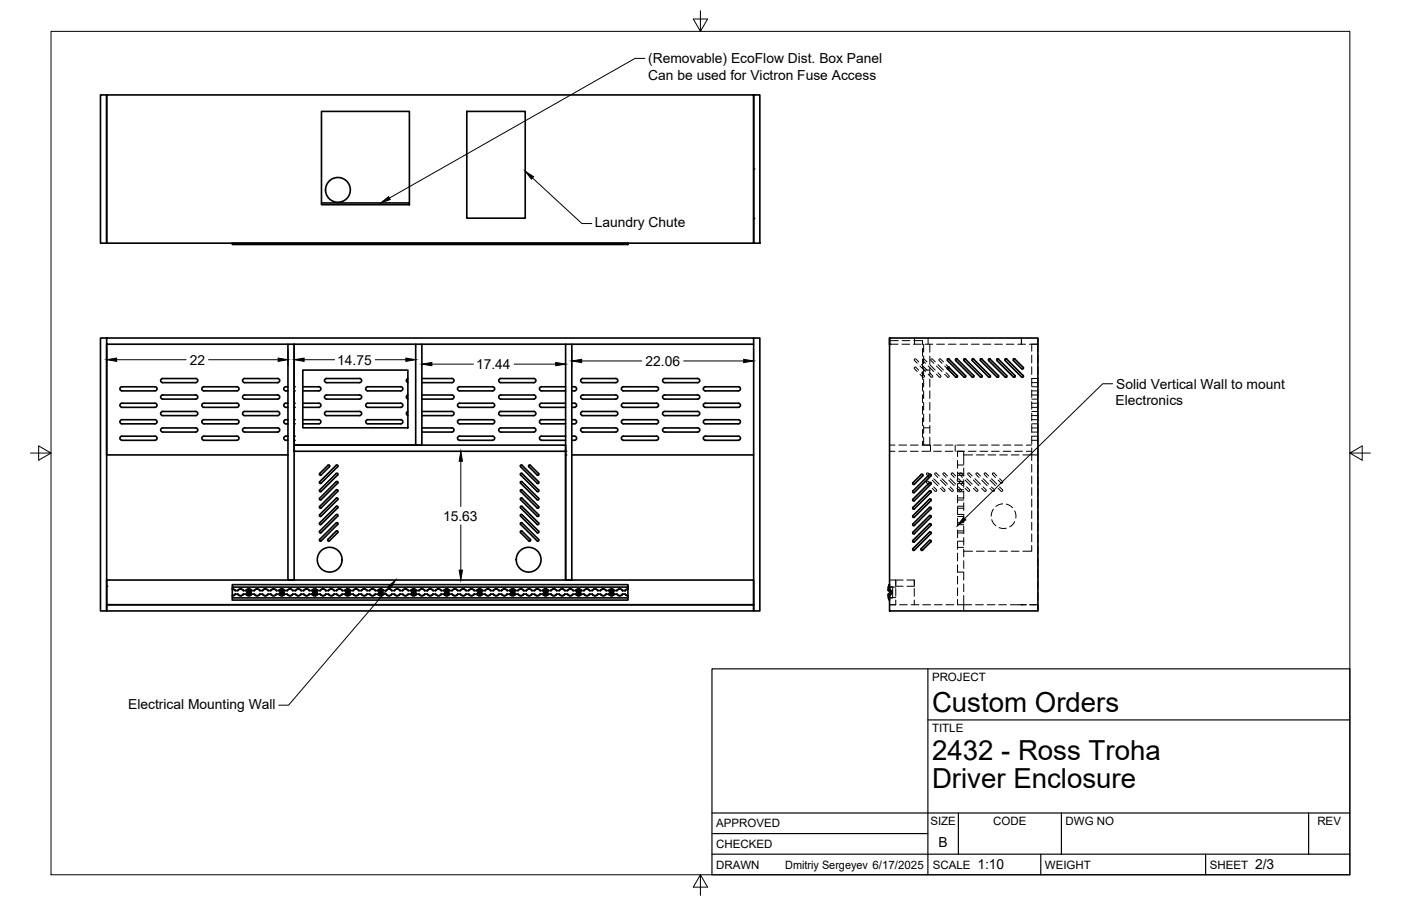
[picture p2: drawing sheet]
<svg xmlns="http://www.w3.org/2000/svg" width="432mm" height="279mm" viewBox="0 0 432 279" stroke-linecap="round" stroke-linejoin="round" font-family="sans-serif">
<!-- layer: Visible -->
<g fill="none" stroke="#000" stroke-width=".51">
<path d="M31 29.3h1.9v45.7h-1.9zM32.9 29.3h199.4v45.7h-199.4zM99.1 34.4h27.1v28.7h-27.1zM143.9 34.4h18v32.9h-18zM232.3 29.3h1.9v45.7h-1.9zM71.6 75.1h121.9v.3h-121.9zM71.6 75v.1M71.6 75l121.9 .1M99.1 62.6h27.1M193.5 75h.1M32.9 104.2h-1.9v84.2h1.9v-82.2v34.1h55.9M32.9 104.2h199.4v2h-199.4z"/>
<path d="M37.1 119.4l.5-.1h10.2a.65 .65 0 0 1 .6 .6 .65 .65 0 0 1-.6 .6h-10.2l-.6-.4zM49.7 116.9l.5-.2h10.1a.65 .65 0 0 1 .7 .7 .65 .65 0 0 1-.7 .6h-10.1l-.6-.4zM73 119.3h-10.1a.65 .65 0 0 0-.7 .6 .65 .65 0 0 0 .7 .6h10.1M73 119.3a.65 .65 0 0 1 .7 .6 .65 .65 0 0 1-.7 .6M74.9 116.9l.5-.2h10.2a.65 .65 0 0 1 .6 .7 .65 .65 0 0 1-.6 .6h-10.2l-.6-.4zM88.8 106.2v72.7h1.9v-72.7v31.1h37.4M88.8 119.3h-.7a.65 .65 0 0 0-.6 .6 .65 .65 0 0 0 .6 .6h.7M93.3 114.1h32.4v17.8h-32.4zM93.3 119.3h5a.65 .65 0 0 1 .6 .6 .65 .65 0 0 1-.6 .6h-5M100.2 116.9l.5-.2h10.1a.65 .65 0 0 1 .7 .7 .65 .65 0 0 1-.7 .6h-10.1l-.6-.4zM112.9 119.4l.5-.1h10.1a.65 .65 0 0 1 .7 .6 .65 .65 0 0 1-.7 .6h-10.1l-.6-.4zM125.7 116.7l-.5 .7 .5 .6"/>
<path d="M128.1 106.2v31.1h1.9v-31.1M130 116.7h9.3a.65 .65 0 0 1 .6 .7 .65 .65 0 0 1-.6 .6h-9.3M141.2 119.4l.5-.1h10.1a.65 .65 0 0 1 .7 .6 .65 .65 0 0 1-.7 .6h-10.1l-.6-.4zM153.9 116.9l.5-.2h10.1a.65 .65 0 0 1 .7 .7 .65 .65 0 0 1-.7 .6h-10.1l-.6-.4zM174.3 106.2v72.7h1.9v-72.7M174.3 119.3h-7.4a.65 .65 0 0 0-.6 .6 .65 .65 0 0 0 .6 .6h7.4M176.2 119.3h.9a.65 .65 0 0 1 .6 .6 .65 .65 0 0 1-.6 .6h-.9M179.2 116.9l.4-.2h10.2a.65 .65 0 0 1 .6 .7 .65 .65 0 0 1-.6 .6h-10.2l-.6-.4zM191.7 119.4l.5-.1h10.1a.65 .65 0 0 1 .7 .6 .65 .65 0 0 1-.7 .6h-10.1l-.6-.4zM215 116.7h-10.1a.65 .65 0 0 0-.7 .7 .65 .65 0 0 0 .7 .6h10.1M215 116.7a.65 .65 0 0 1 .7 .7 .65 .65 0 0 1-.7 .6M227.6 119.3h-10.2a.65 .65 0 0 0-.6 .6 .65 .65 0 0 0 .6 .6h10.2"/>
<path d="M227.6 119.3a.65 .65 0 0 1 .6 .6 .65 .65 0 0 1-.6 .6M232.3 104.2h1.9v84.2h-1.9v-82.2M274.2 104.2h45.7v84.2h-45.7zM274.2 104.2v2M292 110.7h.5l5.1 5.1v.5h-.5l-5.1-5.1zM292.5 113.3l2.5 2.5v.5h-.4l-2.6-2.6M292.5 113.3h-.5v.4M292.5 113.3v.4h-.5M294.6 110.7h.4l5.1 5.1v.5h-.5l-5-5.1zM302.6 110.7l5.1 5.1M302.7 115.8v.5h-.5l-5.1-5.1v-.5h.5l5 5.1M302.7 110.7h-.5v.5l5.1 5.1h.4v-.5"/>
<path d="M305.2 115.8v.5h-.5l-5.1-5.1v-.5h.5l5.1 5.1M305.2 110.7h-.5v.5l5.1 5.1h.5v-.5l-5.1-5.1M307.7 110.7h-.4v.5l5 5.1h.5v-.5l-5.1-5.1M309.8 110.7h.5l5.1 5.1v.5h-.5l-5.1-5.1zM312.3 110.7h.5l2.6 2.6v.4h-.5l-2.6-2.5zM37.1 124.5l.5-.2h10.2a.65 .65 0 0 1 .6 .7 .65 .65 0 0 1-.6 .6h-10.2l-.6-.4zM37.1 129.6l.5-.2h10.2a.65 .65 0 0 1 .6 .7 .65 .65 0 0 1-.6 .6h-10.2l-.6-.4zM37.6 134.5h10.2M47.8 134.5a.65 .65 0 0 1 .6 .6 .65 .65 0 0 1-.6 .7h-10.2a.65 .65 0 0 1-.6-.7 .65 .65 0 0 1 .6-.6M49.7 132.1l.5-.1h10.1a.65 .65 0 0 1 .7 .6 .65 .65 0 0 1-.7 .6h-10.1l-.6-.4zM49.7 122l.5-.2h10.1a.65 .65 0 0 1 .7 .6 .65 .65 0 0 1-.7 .7h-10.1l-.6-.4zM49.7 127.1l.5-.2h10.1a.65 .65 0 0 1 .7 .6 .65 .65 0 0 1-.7 .7h-10.1l-.6-.4z"/>
<path d="M62.8 134.5h10.2M62.9 134.5a.65 .65 0 0 0-.7 .6 .65 .65 0 0 0 .7 .7h10.1M73 129.4h-10.1a.65 .65 0 0 0-.7 .7 .65 .65 0 0 0 .7 .6h10.1M73 124.4l-10.1-.1a.65 .65 0 0 0-.7 .7 .65 .65 0 0 0 .7 .6h10.1M73 129.4a.65 .65 0 0 1 .7 .7 .65 .65 0 0 1-.7 .6M73 134.5a.65 .65 0 0 1 .7 .6 .65 .65 0 0 1-.7 .7M73 124.3a.65 .65 0 0 1 .7 .7 .65 .65 0 0 1-.7 .6M74.9 122l.5-.2h10.2a.65 .65 0 0 1 .6 .6 .65 .65 0 0 1-.6 .7h-10.2l-.6-.4zM74.9 132.1l.5-.1h10.2a.65 .65 0 0 1 .6 .6 .65 .65 0 0 1-.6 .6h-10.2l-.6-.4zM74.9 127.1l.5-.2h10.2a.65 .65 0 0 1 .6 .6 .65 .65 0 0 1-.6 .7h-10.2l-.6-.4zM88.1 134.5h.7M88.1 134.5a.65 .65 0 0 0-.6 .6 .65 .65 0 0 0 .6 .7h.7"/>
<path d="M88.8 124.4l-.7-.1a.65 .65 0 0 0-.6 .7 .65 .65 0 0 0 .6 .6h.7M88.8 129.4h-.7a.65 .65 0 0 0-.6 .7 .65 .65 0 0 0 .6 .6h.7M90.7 137.3h83.6v1.9h-83.6zM93.3 124.4l5-.1a.65 .65 0 0 1 .6 .7 .65 .65 0 0 1-.6 .6h-5M93.3 129.4h5a.65 .65 0 0 1 .6 .7 .65 .65 0 0 1-.6 .6h-5M100.2 127.1l.5-.2h10.1a.65 .65 0 0 1 .7 .6 .65 .65 0 0 1-.7 .7h-10.1l-.6-.4zM100.2 122l.5-.2h10.1a.65 .65 0 0 1 .7 .6 .65 .65 0 0 1-.7 .7h-10.1l-.6-.4zM112.9 124.5l.5-.2h10.1a.65 .65 0 0 1 .7 .7 .65 .65 0 0 1-.7 .6h-10.1l-.6-.4zM112.9 129.6l.5-.2h10.1a.65 .65 0 0 1 .7 .7 .65 .65 0 0 1-.7 .6h-10.1l-.6-.4zM125.7 121.8l-.5 .6 .5 .7M125.7 126.9l-.5 .6 .5 .6M130 121.8h9.3a.65 .65 0 0 1 .6 .6 .65 .65 0 0 1-.6 .7h-9.3"/>
<path d="M130 126.9h9.3a.65 .65 0 0 1 .6 .6 .65 .65 0 0 1-.6 .7h-9.3M130 132h9.3a.65 .65 0 0 1 .6 .6 .65 .65 0 0 1-.6 .6h-9.3M141.2 124.5l.5-.2h10.1a.65 .65 0 0 1 .7 .7 .65 .65 0 0 1-.7 .6h-10.1l-.6-.4zM141.2 129.6l.5-.2h10.1a.65 .65 0 0 1 .7 .7 .65 .65 0 0 1-.7 .6h-10.1l-.6-.4zM141.6 134.5h10.2M141.7 134.5a.65 .65 0 0 0-.7 .6 .65 .65 0 0 0 .7 .7h10.1a.65 .65 0 0 0 .7-.7 .65 .65 0 0 0-.7-.6M153.9 127.1l.5-.2h10.1a.65 .65 0 0 1 .7 .6 .65 .65 0 0 1-.7 .7h-10.1l-.6-.4zM153.9 132.1l.5-.1h10.1a.65 .65 0 0 1 .7 .6 .65 .65 0 0 1-.7 .6h-10.1l-.6-.4zM153.9 122l.5-.2h10.1a.65 .65 0 0 1 .7 .6 .65 .65 0 0 1-.7 .7h-10.1l-.6-.4zM166.9 134.5h7.4M166.9 134.5a.65 .65 0 0 0-.6 .6 .65 .65 0 0 0 .6 .7h7.4M174.3 124.4l-7.4-.1a.65 .65 0 0 0-.6 .7 .65 .65 0 0 0 .6 .6h7.4"/>
<path d="M174.3 129.4h-7.4a.65 .65 0 0 0-.6 .7 .65 .65 0 0 0 .6 .6h7.4M174.3 139.2v39.7M176.2 124.4l.9-.1a.65 .65 0 0 1 .6 .7 .65 .65 0 0 1-.6 .6h-.9M176.2 129.4h.9a.65 .65 0 0 1 .6 .7 .65 .65 0 0 1-.6 .6h-.9M176.2 134.5h.9M177.1 134.5a.65 .65 0 0 1 .6 .6 .65 .65 0 0 1-.6 .7h-.9M179.2 122l.4-.2h10.2a.65 .65 0 0 1 .6 .6 .65 .65 0 0 1-.6 .7h-10.2l-.6-.4zM179.2 132.1l.4-.1h10.2a.65 .65 0 0 1 .6 .6 .65 .65 0 0 1-.6 .6h-10.2l-.6-.4zM179.2 127.1l.4-.2h10.2a.65 .65 0 0 1 .6 .6 .65 .65 0 0 1-.6 .7h-10.2l-.6-.4zM191.7 129.6l.5-.2h10.1a.65 .65 0 0 1 .7 .7 .65 .65 0 0 1-.7 .6h-10.1l-.6-.4zM191.7 124.5l.5-.2h10.1a.65 .65 0 0 1 .7 .7 .65 .65 0 0 1-.7 .6h-10.1l-.6-.4zM192.2 134.5h10.1"/>
<path d="M192.2 134.5a.65 .65 0 0 0-.7 .6 .65 .65 0 0 0 .7 .7h10.1a.65 .65 0 0 0 .7-.7 .65 .65 0 0 0-.7-.6M215 132h-10.1a.65 .65 0 0 0-.7 .6 .65 .65 0 0 0 .7 .6h10.1M215 121.8h-10.1a.65 .65 0 0 0-.7 .6 .65 .65 0 0 0 .7 .7h10.1M215 126.9h-10.1a.65 .65 0 0 0-.7 .6 .65 .65 0 0 0 .7 .7h10.1M215 132a.65 .65 0 0 1 .7 .6 .65 .65 0 0 1-.7 .6M215 121.8a.65 .65 0 0 1 .7 .6 .65 .65 0 0 1-.7 .7M215 126.9a.65 .65 0 0 1 .7 .6 .65 .65 0 0 1-.7 .7M217.4 134.5h10.2M217.4 134.5a.65 .65 0 0 0-.6 .6 .65 .65 0 0 0 .6 .7h10.2M227.6 124.4l-10.2-.1a.65 .65 0 0 0-.6 .7 .65 .65 0 0 0 .6 .6h10.2M227.6 129.4h-10.2a.65 .65 0 0 0-.6 .7 .65 .65 0 0 0 .6 .6h10.2M227.6 124.3a.65 .65 0 0 1 .6 .7 .65 .65 0 0 1-.6 .6"/>
<path d="M227.6 129.4a.65 .65 0 0 1 .6 .7 .65 .65 0 0 1-.6 .6M227.6 134.5a.65 .65 0 0 1 .6 .6 .65 .65 0 0 1-.6 .7M101.5 143.9l-2.5 2.6h-.5v-.5l2.6-2.5h.4v.4M104.1 151.6l-5.1 5h-.5v-.4l5.1-5.1h.5v.5M104.1 159.2l-5.1 5.1h-.5v-.5l5.1-5.1h.5v.5M104.1 149l-5.1 5.1h-.5v-.5l5.1-5h.5v.4M104.1 154.1l-5.1 5.1h-.5v-.5l5.1-5.1h.5v.5M104.1 143.9l-5.1 5.1h-.5v-.4l5.1-5.1h.5v.4M104.1 146.5l-5.1 5.1h-.5v-.5l5.1-5.1h.5v.5M104.1 156.6l-5.1 5.1h-.5v-.4l5.1-5.1h.5v.4M160.5 151.6l5 5h.5v-.4l-5.1-5.1h-.4v.5M160.5 159.2l5 5.1h.5v-.5l-5.1-5.1h-.4v.5"/>
<path d="M160.5 149l5 5.1h.5v-.5l-5.1-5h-.4v.4M160.5 154.1l5 5.1h.5v-.5l-5.1-5.1h-.4v.5M160.5 143.9l5 5.1h.5v-.4l-5.1-5.1h-.4v.4M160.5 146.5l5 5.1h.5v-.5l-5.1-5.1h-.4v.5M160.5 156.6l5 5.1h.5v-.4l-5.1-5.1h-.4v.4M163 143.9l2.5 2.6h.5v-.5l-2.5-2.5h-.5v.4M176.2 140.3h56.1M284.4 146.8l-2.6 2.5M284.4 146.8v-.5h-.5l-2.5 2.6v.4h.4M286.9 151.9l-5.1 5.1M286.9 154.4l-5.1 5.1M286.9 159.5l-5.1 5.1"/>
<path d="M286.9 149.3l-5.1 5.1M286.9 146.8l-5.1 5.1M286.9 157l-5.1 5M286.9 151.9v-.5h-.5l-5 5.1v.5h.4M286.9 154.4v-.4h-.5l-5 5v.5h.4M286.9 159.5v-.5h-.5l-5 5.1v.5h.4M286.9 149.3v-.4h-.5l-5 5.1v.4h.4M286.9 146.8v-.5h-.5l-5 5.1v.5h.4M286.9 157v-.5h-.5l-5 5.1v.4h.4M32.9 178.9h199.4v7.6h-199.4zM104.1 161.7l-5.1 5.1h-.5v-.5l5.1-5h.5v.4M104.1 164.3l-2.6 2.5"/>
<path d="M104.1 164.3v-.5h-.5l-2.5 2.5v.5h.4M160.5 164.3v-.5h.4l2.6 2.7-.2 .4-.3-.1M160.5 161.7l5 5.1h.5v-.5l-5.1-5h-.4v.4M160.5 164.3l2.5 2.5M286.9 162l-5.1 5.1M286.9 164.6l-5.1 5.1M286.9 167.1l-2.5 2.6M286.9 162v-.4h-.5l-5 5.1v.4h.4M286.9 164.6v-.5h-.5l-5 5.1v.5h.4M286.9 167.1v-.4h-.4l-2.6 2.5v.5h.5M32.9 186.5h199.4v1.9h-199.4zM71.6 180.3h121.9v.8h-121.9z"/>
<path d="M71.6 183.7v1.4h121.9v-.7h-121.9M71.6 181.1v2.6M71.6 181.7l.9 .4h.8a1.04 1.04 0 0 1 1.7 0h.9M71.6 181.6l.5 .1 .4 .4M72.5 183.2v.1M72.5 183.3l-.9 .4M73.3 182.1a1.01 1.01 0 0 1 1.7 0M73.3 183.2v.1M75 183.2v.1M75 183.3a1.07 1.07 0 0 1-1.7 0M75.8 183.2v.1M75.9 183.2a1.03 1.03 0 0 0 1.7 0h.8"/>
<path d="M75.9 183.2h-.9a1.07 1.07 0 0 1-1.7 0h-.8l-.9 .5M77.6 182.1a1.01 1.01 0 0 0-1.8 0 1.06 1.06 0 0 1 1.8 0h.8M77.6 183.2v.1M77.6 183.3a1.07 1.07 0 0 1-1.8 0M78.4 183.2l-.1 .1M78.5 181.9a1.01 1.01 0 0 1 1.6 .2 1.08 1.08 0 0 0-1.8 0zM80.1 182.1h.8M80.1 183.2h.8M80.1 183.2a1.01 1.01 0 0 1-1.7 0M80.1 183.2a1.03 1.03 0 0 1-1.8 .1M80.9 182.1a1.01 1.01 0 0 1 1.8 0h-.1M80.9 183.2v.1"/>
<path d="M82.6 182.1h.9M82.6 183.2h.9M82.6 182.1a1.01 1.01 0 0 0-1.7 0M82.6 183.2a1.01 1.01 0 0 1-1.7 0M82.6 183.2h.1a1.03 1.03 0 0 1-1.8 .1M83.4 182.1a1.01 1.01 0 0 1 1.8 0M83.4 183.2v.1M85.2 182.1h.8M85.2 183.2h.8M85.2 182.1a1.01 1.01 0 0 0-1.7 0M85.2 183.2a1.01 1.01 0 0 1-1.7 0M85.2 183.2a1.03 1.03 0 0 1-1.8 .1"/>
<path d="M86 182.1a1.01 1.01 0 0 1 1.7 0M86 183.2v.1M87.7 182.1h.9M87.7 183.2h.9M87.7 182.1a1.01 1.01 0 0 0-1.7 0M87.7 183.2a1.01 1.01 0 0 1-1.7 0M87.7 183.2a1.03 1.03 0 0 1-1.7 .1M88.5 182.1a1.01 1.01 0 0 1 1.8 0M88.5 183.2v.1M90.2 182.1h.9M90.2 183.2h.9M90.2 182.1a1.01 1.01 0 0 0-1.6 0"/>
<path d="M90.2 183.2a1.01 1.01 0 0 1-1.6 0M90.3 183.2a1.03 1.03 0 0 1-1.8 .1M91.1 182.1h-.1a1.01 1.01 0 0 1 1.8 0M91.1 183.2v.1M92.8 182.1h.8M92.8 183.2h.8M92.8 182.1a1.01 1.01 0 0 0-1.7 0M92.8 183.2a1.01 1.01 0 0 1-1.7 0M92.8 183.2a1.03 1.03 0 0 1-1.8 .1M93.6 182.1a1.01 1.01 0 0 1 1.8 0h-.1M93.6 183.2v.1M95.3 182.1h.9"/>
<path d="M95.3 183.2h.9M95.3 182.1a1.01 1.01 0 0 0-1.7 0M95.3 183.2a1.01 1.01 0 0 1-1.7 0M95.3 183.2h.1a1.03 1.03 0 0 1-1.8 .1M96.2 182.1h-.1a1.01 1.01 0 0 1 1.8 0M96.2 183.2l-.1 .1M97.9 182.1h.8M97.9 183.2h.8M97.9 182.1a1.01 1.01 0 0 0-1.7 0M97.9 183.2a1.01 1.01 0 0 1-1.7 0M97.9 183.2a1.03 1.03 0 0 1-1.8 .1M98.7 183.2v.1"/>
<path d="M100.4 183.2h.8M100.4 182.1h.1M100.4 182.1a1.01 1.01 0 0 0-1.7 0M100.4 183.2a1.01 1.01 0 0 1-1.7 0M100.4 183.2v.1M100.4 182.1h.8M100.4 182.1a1.05 1.05 0 0 0-1.7 0M100.4 183.3a1.07 1.07 0 0 1-1.7 0M101.3 183.2h.1M101.2 182.1h.1M102.9 182.1h.9M102.9 183.2h.9"/>
<path d="M102.9 182.1a1.01 1.01 0 0 0-1.6 0M102.9 183.2a1.01 1.01 0 0 1-1.6 0M103 183.2v.1M103 182.1h.1M103 182.1a1.07 1.07 0 0 0-1.8 0M103 183.3a1.07 1.07 0 0 1-1.8 0M103.8 182.1h.1M103.8 183.2v.1M105.5 182.1h.8M105.5 183.2h.8M105.5 182.1a1.01 1.01 0 0 0-1.7 0M105.5 183.2a1.01 1.01 0 0 1-1.7 0"/>
<path d="M105.5 183.2v.1M105.5 182.1h.1M105.5 182.1a1.07 1.07 0 0 0-1.8 0M105.5 183.3a1.07 1.07 0 0 1-1.8 0M106.3 182.1h.1M106.3 183.2v.1M108 182.1h.9M108 183.2h.9M108 182.1a1.01 1.01 0 0 0-1.7 0M108 183.2a1.01 1.01 0 0 1-1.7 0M108 183.2l.1 .1M108.1 182.1h-.1"/>
<path d="M108.1 182.1a1.07 1.07 0 0 0-1.8 0M108.1 183.3a1.07 1.07 0 0 1-1.8 0M108.8 182.1h.1M108.9 183.2l-.1 .1M110.6 182.1h.8M110.6 183.2h.8M110.6 182.1a1.01 1.01 0 0 0-1.7 0M110.6 183.2a1.01 1.01 0 0 1-1.7 0M110.6 183.2v.1M110.6 182.1h.1M110.6 182.1a1.07 1.07 0 0 0-1.8 0M110.6 183.3a1.07 1.07 0 0 1-1.8 0"/>
<path d="M111.4 182.1a1.03 1.03 0 0 1 1.7 0M111.4 182.1h.1M111.4 183.2v.1M113.1 182.1h.9M113.1 183.2h.9M113.1 182.1a1.01 1.01 0 0 0-1.7 0M113.1 183.2a1.01 1.01 0 0 1-1.7 0M113.1 183.2v.1M113.1 183.3a1.07 1.07 0 0 1-1.7 0M113.9 182.1a1.01 1.01 0 0 1 1.8 0M113.9 183.2a1.06 1.06 0 0 0 1.8 .1M115.6 182.1h.9"/>
<path d="M115.6 183.2h.9M115.6 182.1a1.01 1.01 0 0 0-1.6 0M115.6 183.2a1.01 1.01 0 0 1-1.6 0M115.7 183.2v.1M116.5 182.1h-.1a1.01 1.01 0 0 1 1.8 0M116.5 183.2h-.1a1.06 1.06 0 0 0 1.8 .1M118.2 182.1h.8M118.2 183.2h.8M118.2 182.1a1.01 1.01 0 0 0-1.7 0M118.2 183.2a1.01 1.01 0 0 1-1.7 0M118.2 183.2v.1M119 182.1a.99 .99 0 0 1 1.8 0h-.1"/>
<path d="M119 183.2a1.03 1.03 0 0 0 1.8 .1M120.7 182.1h.9M120.7 183.2h.9M120.7 182.1a1.01 1.01 0 0 0-1.7 0M120.7 183.2a1.01 1.01 0 0 1-1.7 0M120.7 183.2l.1 .1M121.6 182.1h-.1a.99 .99 0 0 1 1.8 0M121.6 183.2h-.1a1.03 1.03 0 0 0 1.8 .1M123.3 182.1h.8M123.3 183.2h.8M123.3 182.1a1.01 1.01 0 0 0-1.7 0M123.3 183.2a1.01 1.01 0 0 1-1.7 0"/>
<path d="M123.3 183.2v.1M124.1 182.1a.99 .99 0 0 1 1.7 0M124.1 183.2a1.03 1.03 0 0 0 1.7 .1M125.8 182.1h.9M125.8 183.2h.9M125.8 182.1a1.01 1.01 0 0 0-1.7 0M125.8 183.2a1.01 1.01 0 0 1-1.7 0M125.8 183.2v.1M126.6 182.1a.99 .99 0 0 1 1.8 0M126.6 183.2a1.03 1.03 0 0 0 1.8 .1M128.3 182.1h.9M128.3 183.2h.9"/>
<path d="M128.3 182.1a1.01 1.01 0 0 0-1.6 0M128.3 183.2a1.01 1.01 0 0 1-1.6 0M128.4 183.2v.1M129.2 182.1a.99 .99 0 0 1 1.7 0h.8a.99 .99 0 0 1 1.8 0h-.1M129.2 183.2a1.03 1.03 0 0 0 1.7 .1M130.9 182.1h.1M130.9 182.1a1.01 1.01 0 0 0-1.7 0M130.9 183.2a1.01 1.01 0 0 1-1.7 0M130.9 183.2v.1M131.7 182.1a1.03 1.03 0 0 1 1.7 0h.9a1.04 1.04 0 0 1 1.7 0 .99 .99 0 0 0-1.8 0h.1M131.7 183.2v.1M133.4 183.2l.1 .1"/>
<path d="M133.4 183.2a1.05 1.05 0 0 1-1.7 0h-.8M133.5 183.3a1.07 1.07 0 0 1-1.8 0M134.3 183.2l-.1 .1M136 182.1h.8a1.04 1.04 0 0 1 1.7 0 .99 .99 0 0 0-1.7 0M136 183.2v.1M136 183.2a1.05 1.05 0 0 1-1.7 0h-.9M136 183.3a1.07 1.07 0 0 1-1.8 0M136.8 183.2v.1M138.5 182.1h.8a1.04 1.04 0 0 1 1.8 0 .99 .99 0 0 0-1.8 0M138.5 183.2v.1M138.5 183.2a1.05 1.05 0 0 1-1.7 0h-.8M138.6 183.3a1.07 1.07 0 0 1-1.8 0"/>
<path d="M139.3 183.2v.1M141 182.1h.9a1.04 1.04 0 0 1 1.7 0 .99 .99 0 0 0-1.7 0M141.1 183.2v.1M141.1 183.2a1.05 1.05 0 0 1-1.8 0h-.8M141.1 183.3a1.07 1.07 0 0 1-1.8 0M141.9 183.2v.1M143.6 182.1h.8a1.04 1.04 0 0 1 1.8 0 .99 .99 0 0 0-1.8 0M143.6 183.2v.1M143.6 183.2a1.05 1.05 0 0 1-1.7 0h-.9M143.7 183.3a1.07 1.07 0 0 1-1.8 0M144.4 183.2v.1M146.1 182.1h.9a1.06 1.06 0 0 1 1.7 0 1.01 1.01 0 0 0-1.8 0h.1"/>
<path d="M146.1 183.2l.1 .1M146.1 183.2a1.05 1.05 0 0 1-1.7 0h-.8M146.2 183.3a1.07 1.07 0 0 1-1.8 0M147 183.2l-.1 .1M148.7 183.2v.1M148.7 183.2a1.05 1.05 0 0 1-1.7 0h-.9M148.7 183.3a1.07 1.07 0 0 1-1.8 0M149.5 182.1a1.01 1.01 0 0 1 1.8 0h.7a1.01 1.01 0 0 1 1.8 0h.8a1.01 1.01 0 0 1 1.7 0M149.5 183.2v.1M151.2 182.1a1.03 1.03 0 0 0-1.7 0h-.8M151.2 183.2a1.05 1.05 0 0 1-1.7 0h-.8M151.3 183.3a1.07 1.07 0 0 1-1.8 0"/>
<path d="M152 183.2v.1M152.1 183.2l-.9 .1M153.8 182.1a1.01 1.01 0 0 0-1.7 0M153.8 183.2a1.01 1.01 0 0 1-1.7 0M153.8 183.3a1.07 1.07 0 0 1-1.8 0M154.6 183.2v.1M154.6 183.2l-.8 .1M156.3 182.1h.8a1.01 1.01 0 0 1 1.8 0h-.1M156.3 183.2h.8M156.3 183.2a1.03 1.03 0 0 1-1.7 .1M156.3 182.1a1.01 1.01 0 0 0-1.7 0M156.3 183.2a1.01 1.01 0 0 1-1.7 0"/>
<path d="M157.1 183.2v.1M158.8 182.1h.8a1.01 1.01 0 0 1 1.8 0h.8a1.01 1.01 0 0 1 1.8 0h-.1M158.8 183.2h.9M158.8 183.2h.1a1.03 1.03 0 0 1-1.8 .1M158.8 182.1a1.01 1.01 0 0 0-1.6 0M158.8 183.2a1.01 1.01 0 0 1-1.6 0M159.7 183.2l-.1 .1M161.4 183.2h.8M161.4 182.1h.1M161.4 183.2a1.03 1.03 0 0 1-1.8 .1M161.4 182.1a1.01 1.01 0 0 0-1.7 0M161.4 183.2a1.01 1.01 0 0 1-1.7 0"/>
<path d="M162.2 183.2v.1M162.2 182.1h.1M163.9 183.2h.1a1.03 1.03 0 0 1-1.8 .1M163.9 182.1h.8a1.01 1.01 0 0 1 1.8 0M163.9 183.2h.9M163.9 182.1a1.01 1.01 0 0 0-1.7 0M163.9 183.2a1.01 1.01 0 0 1-1.7 0M164.7 183.2v.1M166.4 182.1h.9M166.4 183.2h.9M166.5 183.2a1.03 1.03 0 0 1-1.8 .1M166.5 182.1a1.01 1.01 0 0 0-1.7 0"/>
<path d="M166.5 183.2a1.01 1.01 0 0 1-1.7 0M167.3 182.1a1.01 1.01 0 0 1 1.7 0M167.3 183.2v.1M169 182.1h.8M169 183.2h.8M169 183.2a1.03 1.03 0 0 1-1.7 .1M169 182.1a1.01 1.01 0 0 0-1.7 0M169 183.2a1.01 1.01 0 0 1-1.7 0M169.8 183.2v.1M171.5 182.1h.9M171.5 183.2h.9M171.5 182.1a1.01 1.01 0 0 0-1.6 0"/>
<path d="M171.5 183.2a1.01 1.01 0 0 1-1.6 0M171.6 183.2v.1M171.6 182.1h.1M171.6 182.1a1.05 1.05 0 0 0-1.8 0M171.6 183.3a1.07 1.07 0 0 1-1.8 0M172.4 183.2l-.1 .1M174.1 182.1h.8M174.1 183.2h.8M174.1 182.1a1.01 1.01 0 0 0-1.7 0M174.1 183.2a1.01 1.01 0 0 1-1.7 0M174.1 183.2v.1M174.1 182.1h.1"/>
<path d="M174.1 182.1a1.05 1.05 0 0 0-1.8 0h.1M174.1 183.3a1.07 1.07 0 0 1-1.8 0M174.9 182.1a1.01 1.01 0 0 1 1.8 0h-.1M174.9 183.2v.1M176.6 182.1h.9M176.6 183.2h.9M176.6 182.1a1.01 1.01 0 0 0-1.7 0M176.6 183.2a1.01 1.01 0 0 1-1.7 0M176.6 183.2h.1a1.03 1.03 0 0 1-1.8 .1M177.4 182.1a1.01 1.01 0 0 1 1.8 0M177.4 183.2v.1M179.1 182.1h.9"/>
<path d="M179.1 183.2h.9M179.2 182.1a1.01 1.01 0 0 0-1.7 0M179.2 183.2a1.01 1.01 0 0 1-1.7 0M179.2 183.2a1.03 1.03 0 0 1-1.8 .1M180 182.1a1.01 1.01 0 0 1 1.7 0M180 183.2v.1M181.7 182.1h.8M181.7 183.2h.8M181.7 182.1a1.01 1.01 0 0 0-1.7 0M181.7 183.2a1.01 1.01 0 0 1-1.7 0M181.7 183.2a1.03 1.03 0 0 1-1.7 .1M182.5 182.1a1.01 1.01 0 0 1 1.8 0"/>
<path d="M182.5 183.2v.1M184.2 182.1h.9M184.2 183.2h.9M184.2 182.1a1.01 1.01 0 0 0-1.6 0M184.2 183.2a1.01 1.01 0 0 1-1.6 0M184.3 183.2a1.03 1.03 0 0 1-1.8 .1M185 182.1h.1M185 182.1a1.03 1.03 0 0 1 1.8 0M185.1 183.2l-.1 .1M186.8 182.1h.8M186.8 183.2h.8M186.8 182.1a1.01 1.01 0 0 0-1.7 0"/>
<path d="M186.8 183.2a1.01 1.01 0 0 1-1.7 0M186.8 183.2a1.03 1.03 0 0 1-1.8 .1M187.6 182.1h.1M187.6 182.1a1.03 1.03 0 0 1 1.8 0h-.1M187.6 183.2v.1M189.3 182.1h.9M189.3 183.2h.9M189.3 182.1a1.01 1.01 0 0 0-1.7 0M189.3 183.2a1.01 1.01 0 0 1-1.7 0M189.3 183.2h.1a1.03 1.03 0 0 1-1.8 .1M190.1 182.1h.1M190.1 183.2v.1"/>
<path d="M191.8 183.2h.9M191.8 182.1h.1M191.9 182.1a1.01 1.01 0 0 0-1.7 0M191.9 183.2a1.01 1.01 0 0 1-1.7 0M191.9 183.2v.1M191.9 182.1a1.07 1.07 0 0 0-1.8 0M191.9 183.3a1.07 1.07 0 0 1-1.8 0M192.7 183.2l.9 .5M192.7 182.1h.1M193.5 181.1v3.3M193.6 181.7l-.9 .4M193.6 181.6l-.9 .5h-.8"/>
<path d="M273.8 181.6v.1M273.8 181.7v.4M273.8 183.2v.5M273.8 181.7h.4M273.8 183.7h.4M273.8 183.7h.1M274.2 181l-.2-.7-.2 .8v1M274.2 183.3h-.4v1.1l.2 .7 .2-.7M274.2 182.1h-.4"/>
<circle cx="104.2" cy="58.6" r="3.8"/>
<circle cx="101.6" cy="172.6" r="3.8"/>
<circle cx="162.9" cy="172.6" r="3.8"/>
<circle cx="76.7" cy="182.7" r=".6"/>
<circle cx="76.7" cy="182.7" r=".33"/>
<circle cx="86.9" cy="182.7" r=".6"/>
<circle cx="86.9" cy="182.7" r=".33"/>
<circle cx="97" cy="182.7" r=".6"/>
<circle cx="97" cy="182.7" r=".33"/>
<circle cx="107.2" cy="182.7" r=".6"/>
<circle cx="107.2" cy="182.7" r=".33"/>
<circle cx="117.3" cy="182.7" r=".6"/>
<circle cx="117.3" cy="182.7" r=".33"/>
<circle cx="127.5" cy="182.7" r=".6"/>
<circle cx="127.5" cy="182.7" r=".33"/>
<circle cx="137.7" cy="182.7" r=".6"/>
<circle cx="137.7" cy="182.7" r=".33"/>
<circle cx="147.8" cy="182.7" r=".6"/>
<circle cx="147.8" cy="182.7" r=".33"/>
<circle cx="158" cy="182.7" r=".6"/>
<circle cx="158" cy="182.7" r=".33"/>
<circle cx="168.2" cy="182.7" r=".6"/>
<circle cx="168.2" cy="182.7" r=".33"/>
<circle cx="178.3" cy="182.7" r=".6"/>
<circle cx="178.3" cy="182.7" r=".33"/>
<circle cx="188.5" cy="182.7" r=".6"/>
<circle cx="188.5" cy="182.7" r=".33"/>
</g>
<g fill="#000">
<circle cx="232.3" cy="52.1" r=".25"/>
<circle cx="232.3" cy="75" r=".25"/>
<circle cx="232.3" cy="73.1" r=".25"/>
<circle cx="232.3" cy="67.4" r=".25"/>
<circle cx="90.7" cy="119.3" r=".25"/>
<circle cx="274.2" cy="106.2" r=".25"/>
<circle cx="274.2" cy="104.2" r=".25"/>
<circle cx="90.7" cy="125.6" r=".25"/>
<circle cx="90.7" cy="139.2" r=".25"/>
<circle cx="90.7" cy="130.7" r=".25"/>
<circle cx="90.7" cy="120.5" r=".25"/>
<circle cx="90.7" cy="135.8" r=".25"/>
<circle cx="90.7" cy="124.4" r=".25"/>
<circle cx="90.7" cy="129.4" r=".25"/>
<circle cx="90.7" cy="134.5" r=".25"/>
<circle cx="174.3" cy="139.2" r=".25"/>
<circle cx="174.3" cy="140.3" r=".25"/>
<circle cx="32.9" cy="178.9" r=".25"/>
<circle cx="32.9" cy="180.8" r=".25"/>
</g>
<!-- layer: Hidden -->
<g fill="none" stroke="#000" stroke-width=".31">
<path d="M274.2 105.1h2.7M274.2 106.2h2.6M278 106.2h2.4M278 105.1h2.4M281.5 106.2h2.4M281.6 105.1h2.7v1.2M281.9 104.2v2M283.1 114.1l-.8-.8a.31 .31 0 0 0-.4 0 .31 .31 0 0 0 0 .4l.8 .9M283.2 111.6l-.9-.9a.31 .31 0 0 0-.4 0 .31 .31 0 0 0 0 .5l.8 .8M283.5 112.9l1.7 1.7M284 115l.8 .8a.31 .31 0 0 1 0 .5 .31 .31 0 0 1-.4 0l-.9-.9M284 112.4l1.7 1.7"/>
<path d="M284.3 107.5v2.3M284.3 111v2.4M284.3 114.6v2.4M284.3 118.2v2.4M284.7 106.2v2.4M284.7 109.8v2.4M284.7 113.4v2.4M284.7 116.9v2.4M284.7 114.1h1.9M285.1 106.2h2.4M285.7 111.6l-.9-.9a.31 .31 0 0 0-.4 0 .31 .31 0 0 0 0 .5l.9 .8M286 104.2v2"/>
<path d="M286.1 112.9l1.7 1.7M286.5 115l.9 .8a.31 .31 0 0 1 0 .5 .31 .31 0 0 1-.5 0l-.8-.9M286.6 112.4l1.6 1.7M286.6 106.2v2.4M286.6 109.8v2.4M286.6 113.4v2.4M286.6 116.9v2.4M288.2 111.6l-.8-.9a.31 .31 0 0 0-.5 0 .31 .31 0 0 0 0 .5l.9 .8M288.6 112.9l1.7 1.7M288.7 106.2h2.4M289.1 115l.8 .8a.31 .31 0 0 1 0 .5 .31 .31 0 0 1-.4 0l-.9-.9M289.1 112.4l1.7 1.7"/>
<path d="M290.8 111.6l-.9-.9a.31 .31 0 0 0-.4 0 .31 .31 0 0 0 0 .5l.8 .8M291.2 112.9l.8 .8M291.6 115l.9 .8a.31 .31 0 0 1 0 .5 .31 .31 0 0 1-.5 0l-.8-.9M291.6 112.4l.9 .9M292.3 106.2h2.3M295.8 106.2h2.4M299.4 106.2h2.4M303 106.2h2.4M306.6 106.2h2.3M310.1 106.2h2.4M313.7 106.2h2.4M314.8 104.2v2v-2"/>
<path d="M318 108.3v-2.1h1.9v2.1M318 109.5v2.4M318 113.1v2.4M318 116.7v2.4M318 119.3h1.9M318 118h1.9M318 116.7h1.9M319.9 104.2v2h-2.6M319.9 109.5v2.4M319.9 113.1v2.4M319.9 116.7v2.4M274.2 137.3h1.6"/>
<path d="M274.2 139.2h1.6M277 137.3h2.4M277 139.2h2.4M280.6 137.3h2.4M280.6 139.2h2.4M284.2 137.3h2.4M284.2 139.2h2.4M284.3 121.8v2.3M284.3 125.3v2.4M284.3 128.9v2.4M284.3 132.5v2.4M284.3 136v1.3"/>
<path d="M284.7 134.8v2.5h1.9M284.7 120.5v2.4M284.7 124.1v2.4M284.7 127.7v2.3M284.7 131.2v2.4M284.7 131.9h1.9M286.6 120.5v2.4M286.6 124.1v2.4M286.6 127.7v2.3M286.6 131.2v2.4M286.6 134.8v2.5M286.8 137.3v1.9"/>
<path d="M287.7 137.3h2.4M287.7 139.2h2.4M291.3 137.3h2.4M291.3 139.2h2.4M294.4 137.3v1.9M294.9 137.3h2.4M294.9 139.2h2.4M298.4 137.3h2.4M298.4 139.2h2.4M302 137.3h2.4M302 139.2h2.4M305.6 137.3h2.4"/>
<path d="M305.6 139.2h2.4M309.2 137.3h2.4M309.2 139.2h2.4M312.7 137.3h2.4M312.7 139.2h2.4M316.3 137.3h1.7M316.3 139.2h1.7M318 138.1v2.2h1.9v-2.2M318 136.9v-2.4h1.9v2.4M318 120.2v2.4M318 123.8v2.4M318 127.4v2.4"/>
<path d="M318 131v2.4M318 133.2h1.9M318 132h1.9M318 123.1h1.9M318 121.8h1.9M318 125.6h1.9M318 124.4h1.9M318 120.5h1.9M318 130.7h1.9M318 129.4h1.9M318 128.2h1.9M318 126.9h1.9"/>
<path d="M318 135.8h1.9M319.9 120.2v2.4M319.9 123.8v2.4M319.9 127.4v2.4M319.9 131v2.4M286.9 149.3l-.8-.8a.32 .32 0 0 0-.5 0 .32 .32 0 0 0 0 .4l.9 .9M286.9 146.8l-.8-.9a.31 .31 0 0 0-.5 0 .31 .31 0 0 0 0 .5l.9 .8M287.3 148.1l1.7 1.7M287.8 150.2l.8 .8a.32 .32 0 0 1 0 .5 .32 .32 0 0 1-.4 0l-.9-.9M287.8 147.6l1.7 1.7M289.5 146.8l-.9-.9a.31 .31 0 0 0-.4 0 .31 .31 0 0 0 0 .5l.8 .8M289.9 148.1l1.6 1.7"/>
<path d="M290.3 150.2l.9 .8a.32 .32 0 0 1 0 .5 .32 .32 0 0 1-.5 0l-.8-.9M290.3 147.6l1.7 1.7M292 146.8l-.8-.9a.31 .31 0 0 0-.5 0 .31 .31 0 0 0 0 .5l.9 .8M292.4 148.1l1.7 1.7M292.8 150.2l.9 .8a.32 .32 0 0 1 0 .5 .32 .32 0 0 1-.4 0l-.9-.9M292.9 147.6l1.7 1.7M294.6 146.8l-.9-.9a.31 .31 0 0 0-.4 0 .31 .31 0 0 0 0 .5l.8 .8M295 148.1l1.6 1.7M295.1 156.3v2.3h1.9v2.4M295.1 142v2.4M295.1 145.6v2.4M295.1 149.1v2.4"/>
<path d="M295.1 152.7v2.4M295.1 159.9v2.3M295.1 151h1.9M295.1 156.7h1.9M295.1 148.5h1.9M295.1 154.2h1.9M295.1 153.6h1.9M295.1 159.3h1.9M295.1 149.1h1.9M295.1 145.9h1.9M295.1 151.7h1.9M295.1 143.4h1.9"/>
<path d="M295.1 146.6h1.9M295.1 156.1h1.9M295.4 150.2l.8 .8a.32 .32 0 0 1 .1 .5 .32 .32 0 0 1-.5 0l-.9-.9M295.4 147.6l1.7 1.7M297 140.3v-1.1h-1.9v1.6M297 140.3v2.9M297 144.3v2.4M297 147.9v2.4M297 151.5v2.4M297 155.1v2.3M297 140.3h2.8M297.1 146.8l-.9-.9a.31 .31 0 0 0-.4 0 .31 .31 0 0 0 0 .5l.9 .8"/>
<path d="M297.5 148.1l1.7 1.7M297.9 150.2l.9 .8a.32 .32 0 0 1 0 .5 .32 .32 0 0 1-.5 0l-.8-.9M297.9 147.6l1.7 1.7M299.6 146.8l-.8-.9a.31 .31 0 0 0-.5 0 .31 .31 0 0 0 0 .5l.9 .8M300 148.1l1.7 1.7M300.5 150.2l.8 .8a.32 .32 0 0 1 0 .5 .32 .32 0 0 1-.4 0l-.9-.9M300.5 147.6l1.7 1.7M300.9 140.3h2.4M302.2 146.8l-.9-.9a.31 .31 0 0 0-.4 0 .31 .31 0 0 0 0 .5l.8 .8M302.6 148.1l1.6 1.7M303 150.2l.9 .8a.32 .32 0 0 1 0 .5 .32 .32 0 0 1-.5 0l-.8-.9M303 147.6l1.7 1.7"/>
<path d="M304.5 140.3h2.4M304.7 146.8l-.8-.9a.31 .31 0 0 0-.5 0 .31 .31 0 0 0 0 .5l.9 .8M305.1 148.1l1.7 1.7M305.5 150.2l.9 .8a.32 .32 0 0 1 0 .5 .32 .32 0 0 1-.4 0l-.9-.9M305.6 147.6l1.7 1.7M306.2 157l-.5 1.1-.2 1.1M307.3 146.8l-.9-.9a.31 .31 0 0 0-.4 0 .31 .31 0 0 0 0 .5l.8 .8M308.1 150.2l.8 .8a.32 .32 0 0 1 .1 .5 .32 .32 0 0 1-.5 0l-.9-.9M308.1 147.6l.8 .9a.32 .32 0 0 1 0 .4 .32 .32 0 0 1-.4 0l-.8-.8M308.1 140.3h2.4M309 155.4l-1.2 .3-.9 .5M310.2 155.5l.8 .3 1.1 .8"/>
<path d="M311.7 140.3h2.3M312.7 157.5l.3 .8 .1 1.4M315.3 140.3h2.7v1.7M318 143.2v2.4M318 146.8v2.4M318 150.4v2.4M318 153.9v2.4M318 157.5v2.4M319.9 140.3v2M319.9 143.5v2.4M319.9 147.1v2.4M319.9 150.6v2.4"/>
<path d="M319.9 154.2v2.4M319.9 157.8v2.4M274.2 178.9h1.9v1.4M278.3 178.9h-2.2v1.9h2.2M279.5 178.9h2.3v1.9h-2.3M295.1 176.4l1.9 .1v2.4M295.1 163.4v2.4M295.1 167v2.4M295.1 170.6v2.4M295.1 174.2v2.3M295.1 177.7v2.4M295.1 161.2h1.9"/>
<path d="M295.1 166.9h1.9M295.1 164.4h1.9M295.1 163.7h1.9M295.1 161.8h1.9M295.1 168.8h1.9M297 162.2v2.4M297 165.8v2.3M297 169.4v2.3M297 172.9v2.4M297 170h2.8M300.9 170h2.4M304.5 170h2.4"/>
<path d="M305.7 160.3l.4 1 .8 .8M307.9 162.7l1 .3 1.2-.1M308.1 170h2.4M311.7 170h2.3M312.7 160.8l-.7 1.1-.8 .6M318 168.2v1.8h-2.7M318 161.1v2.4M318 164.7v2.3M319.9 161.4v2.3M319.9 165v2.3M319.9 168.5v2.4M319.9 172.1v2.4"/>
<path d="M319.9 175.7v2.3M319.9 179.2v2.4M274.2 181h.9v3.3l-.9 .1M274.2 183.3l.1 .4M274.2 181.1h1.9M274.2 184.3h1.9M274.2 181.7h.1M274.2 183.7h.1M274.3 181.7l.3 .1v1.8l-.3 .1M274.3 181.7l-.1 .4M274.6 183.3h.1M274.6 182.1h.1"/>
<path d="M274.6 182.1v1.2M274.6 182.1l.2 .3M274.8 182.4v.6M274.8 183l.3 .1M274.8 182.4h.3M274.8 183l-.2 .3M275.1 182.4v.6M275.1 182.3v.1M276.1 185.1v1.4h-1.9M276.1 181.5v2.4M277.3 186.5h2.3M280.8 186.5h2.4"/>
<path d="M281.8 181.5v2.4M281.8 185.1v1.4M284.4 186.5h2.4M288 186.5h2.4M291.5 186.5h2.4M295.1 184.9v1.6h4.4M295.1 181.3v2.4M297 180.1v2.4M297 183.6v4.8M300.7 186.5h2.4M304.2 186.5h2.4M307.8 186.5h2.4"/>
<path d="M311.4 186.5h5M314.7 186.5h.1M317.3 186.5h2M318.6 186.5h.7M319.3 186.5h.6M319.9 182.8v2.4M319.9 186.4v2"/>
</g>
<!-- layer: Border -->
<path d="M15.7 9.7h400.3v260.1h-400.3zM215.9 3.3v6.4l-2.2-3.8h4.4l-2.2 3.8M9.4 139.7h6.3l-3.8-2.2v4.4l3.8-2.2M416 139.7l3.8 2.2v-4.4l-3.8 2.2h6.4M215.9 269.8l2.2 3.8h-4.4l2.2-3.8v6.3" fill="none" stroke="#000" stroke-width=".31"/>
<!-- layer: Titleblock -->
<path d="M219.4 206.3h196.6v63.5h-196.6zM286 206.3v63.5M286 222h130M219.4 257.1h66.6M219.4 250.7h196.6M295.4 250.7v12.7M327.1 250.7v12.7M403.3 250.7v12.7M219.4 263.4h196.6M320.8 263.4v6.4M371.6 263.4v6.4" fill="none" stroke="#000" stroke-width=".36"/>
<!-- layer: Leaders -->
<path d="M161.9 52.8l2.6 1.7-.7 .7zM117.4 62.6l2.4-2 .5 .9zM296.9 159.6l.8 .7-2.6 1.8zM119.6 180.9l2.3-2-1.5 2.6z" fill="#000" stroke="#000" stroke-width=".31"/>
<path d="M198.8 18h-3.1l-75.7 43.1M164.1 54.9l15.2 14h3.1M342.9 118.3h-3l-42.6 41.6M120 181.2l-31.1 36.3h-3" fill="none" stroke="#000" stroke-width=".31"/>
<!-- layer: FD_Dimensions -->
<g fill="none" stroke="#000" stroke-width=".31">
<path d="M32.9 108v4.7M35.9 110.9h21.5M64.3 110.9h21.4M88.8 108v4.7M93.7 110.9h9.4M115.7 110.9h9.4M133.1 112.3h12.8M158.5 112.3h12.8M176.2 108v5.1M179.3 111.3h18.5M210.7 111.3h18.5M232.3 108v5.1"/>
<path d="M142 142.2v14M142 161.9v13.9"/>
</g>
<path d="M32.9 110.9l3-.5v1zM85.7 110.4l3.1 .5-3.1 .5zM90.7 110.9l3-.5v1zM125.1 110.4l3 .5-3 .5zM130 112.3l3.1-.5v1zM171.3 111.8l3 .5-3 .5zM176.2 111.3l3.1-.5v1zM229.2 110.8l3.1 .5-3.1 .5zM142 139.2l.5 3h-1zM141.5 175.8h1l-.5 3.1z" fill="#000" stroke="#000" stroke-width=".31"/>
<g font-size="8.5">
<text x="287.3" y="219.5">Custom Orders</text>
<text x="287.3" y="234.5">2432 - Ross Troha</text>
<text x="287.3" y="243.1">Driver Enclosure</text>
</g>
<g font-size="4.3">
<text x="199.8" y="19.6">(Removable) EcoFlow Dist. Box Panel</text>
<text x="199.8" y="24.7">Can be used for Victron Fuse Access</text>
<text x="183.3" y="70.1">Laundry Chute</text>
<text x="58.5" y="112.5">22</text>
<text x="103.9" y="112.4">14.75</text>
<text x="146.7" y="113.8">17.44</text>
<text x="199" y="112.8">22.06</text>
<text x="344" y="119.9">Solid Vertical Wall to mount</text>
<text x="343.9" y="125">Electronics</text>
<text x="136.6" y="160.5">15.63</text>
<text x="39.5" y="218.5">Electrical Mounting Wall</text>
<text x="289.3" y="261.2">B</text>
<text x="301.2" y="268.1">1:10</text>
<text x="386.8" y="268.1">2/3</text>
</g>
<g font-size="3.5">
<text x="287.3" y="210.1">PROJECT</text>
<text x="287.3" y="225.8">TITLE</text>
<text x="220.7" y="255.2">APPROVED</text>
<text x="286.7" y="254.5">SIZE</text>
<text x="306.1" y="254.5">CODE</text>
<text x="328.4" y="254.5">DWG NO</text>
<text x="406" y="254.5">REV</text>
<text x="220.7" y="261.5">CHECKED</text>
<text x="220.7" y="267.9">DRAWN</text>
<text x="242" y="267.9">Dmitriy Sergeyev 6/17/2025</text>
<text x="287.5" y="267.9">SCALE</text>
<text x="322.1" y="267.9">WEIGHT</text>
<text x="372.9" y="267.9">SHEET</text>
</g>
</svg>
